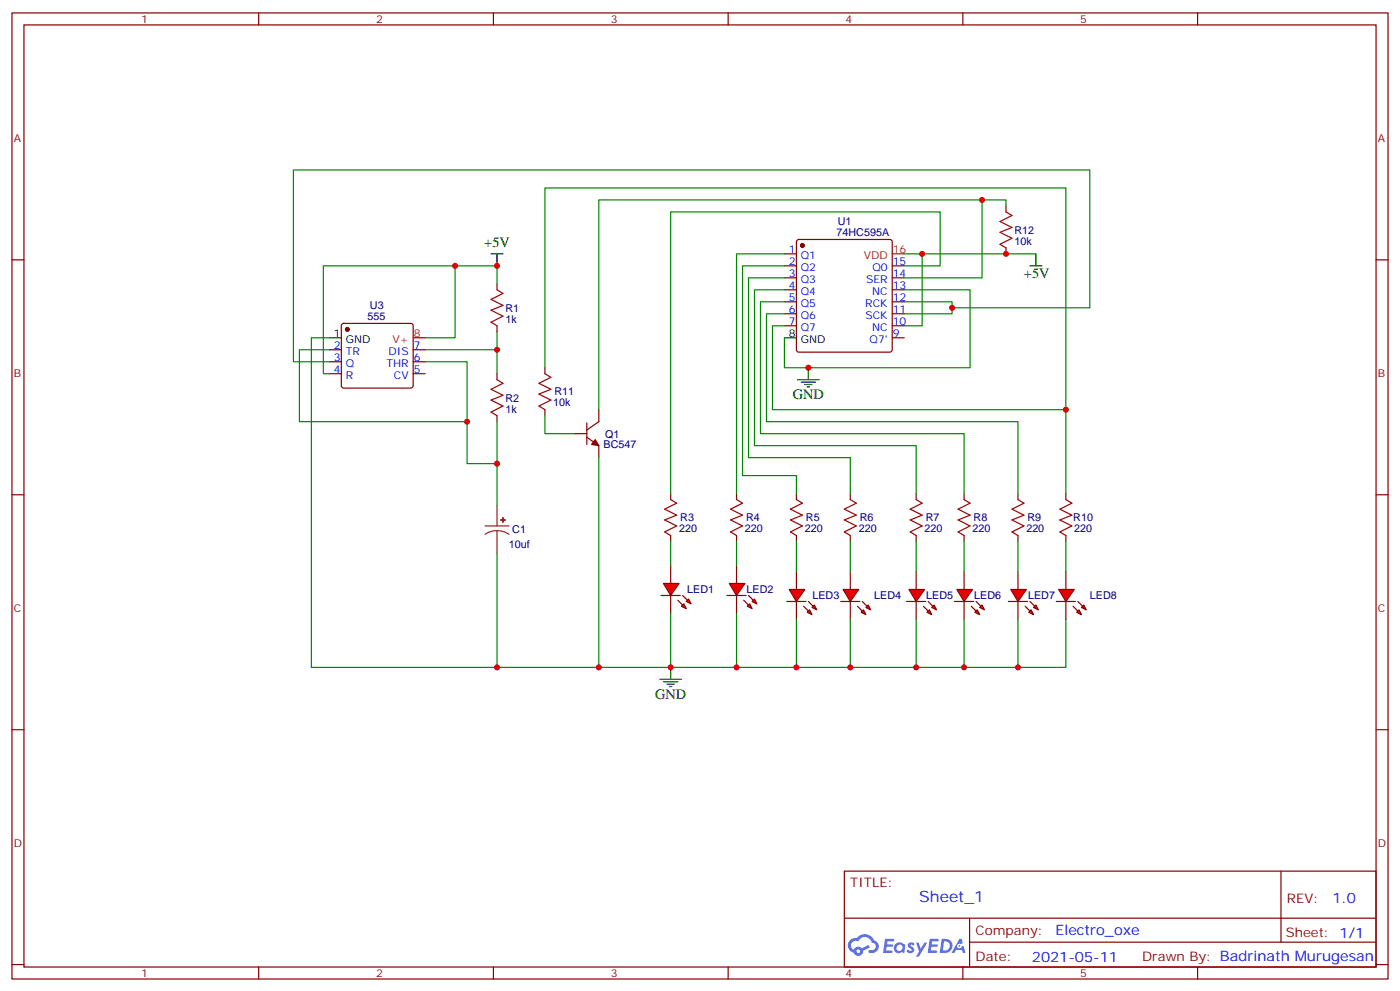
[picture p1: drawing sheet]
<svg xmlns="http://www.w3.org/2000/svg" width="412mm" height="292mm" viewBox="0 0 412 292" stroke-linecap="round" stroke-linejoin="round" font-family="sans-serif">
<g fill="none" stroke="#870000" stroke-width=".35">
<path d="M3.5 3.8h405.4v284.3h-405.4zM7.1 7.3h398.2v277.3h-398.2zM76.2 3.8v3.5M145.3 3.8v3.5M214.5 3.8v3.5M283.6 3.8v3.5M352.8 3.8v3.5M3.5 76.5h3.6M405.3 76.5h3.6M3.5 145.6h3.6M405.3 145.6h3.6M3.5 214.8h3.6"/>
<path d="M405.3 214.8h3.6M248.7 256.4h156.6v28.2h-156.6zM377.3 256.4v20.9M248.7 270.2h156.5M285.6 277.3h119.6M285.6 270.2v14.2M3.5 283.9h3.6M76.2 284.6v3.5M145.3 284.6v3.5M214.5 284.6v3.5M283.6 284.6v3.5M352.8 284.6v3.5"/>
<path d="M405.3 283.9h3.6"/>
</g>
<g fill="#5487ff">
<path d="M267.7 277.6a1.22 1.22 0 0 1 1.7 .2l-.4 .6a.47 .47 0 0 0-.3-.4 .47 .47 0 0 0-.5 .2l.1 .2a1.14 1.14 0 0 1 .8 1.8 1.14 1.14 0 0 1-1.9 0l-.2-.2 .5-.6 .7 .5a.29 .29 0 0 0 .3-.3 .29 .29 0 0 0-.2-.3 1.04 1.04 0 0 1-.6-1.7z"/>
<path d="M260.7 276.3h2.4l.3 .2-.2 .5-1.8 .1-.1 .8h1.5l.3 .4-.3 .4h-1.6l-.2 1.1h1.7l.2 .3-.2 .3-2.6 .1z"/>
<path d="M273.8 276.3h2.4l.3 .2-.1 .5-1.8 .1-.2 .8h1.6l.3 .4-.4 .4h-1.6l-.1 1.1h1.7l.2 .3-.2 .3-2.6 .1z"/>
<path d="M282.6 276.3h.7l.3 1.3-.6 .3a.69 .69 0 0 0-1 .3 .69 .69 0 0 0 .4 .9 .69 .69 0 0 0 .9-.6l.5-.2 .6 2.2h-.8l-.2-.9h-1.8l-.5 .9h-.8z"/>
<path d="M269.8 277.4h.8l.6 1.8 1.1-1.8h.9l-2.6 4.2h-.8l.9-1.5z"/>
<path d="M277.4 276.3l-.6 4.2h1.3a2.11 2.11 0 0 0 2.5-2.1 2.11 2.11 0 0 0-2.5-2.1zM278.1 277.1a1.39 1.39 0 0 1 1.7 1.4 1.39 1.39 0 0 1-1.8 1.3h-.3z"/>
<path d="M263.7 277.9a1.54 1.54 0 0 0-.1 2.2 1.54 1.54 0 0 0 2.2 .1l.6 .3 .3-2.3-.2-.3h-.4a1.49 1.49 0 0 0-2.4 0zM264 278.9a.94 .94 0 0 1 1.8 0 .94 .94 0 0 1-1.8 0z"/>
<path d="M250.4 276.7a2.18 2.18 0 0 0 1.1 3.7 1.44 1.44 0 0 0 1.6 .9 1.44 1.44 0 0 0 1.2-1.4l2-1.1-.5-.7-1.9 1a1.47 1.47 0 0 0-2.4 .4 1.39 1.39 0 0 1-.7-1.9 1.39 1.39 0 0 1 2-.5 2.12 2.12 0 0 1 2.2-1.3 2.12 2.12 0 0 1 1.9 1.7 1.14 1.14 0 0 1 1.1 1.4 1.14 1.14 0 0 1-1.7 .7 .43 .43 0 0 0-.5 .4 .43 .43 0 0 0 .4 .5 1.98 1.98 0 0 0 2.5-1.2 1.98 1.98 0 0 0-1.2-2.6 3.1 3.1 0 0 0-5.3-.6l-.9 .1zM252.3 280a.55 .55 0 0 1 1.1 0 .55 .55 0 0 1-1.1 0z"/>
<circle cx="282.6" cy="278.4" r=".26"/>
</g>
<g fill="#870000" stroke="#870000" stroke-width=".35">
<circle cx="236.4" cy="72.2" r=".53"/>
<circle cx="102.3" cy="96.9" r=".53"/>
</g>
<g fill="none" stroke="#870000" stroke-width=".35">
<path d="M231.1 74.7h3.5M231.1 78.2h3.5M234.8 70.7l.5-.2h26.8l.5 .2 .2 .5v31.7l-.2 .5-.5 .2h-26.8l-.5-.2-.2-.5v-31.7zM262.8 78.2h3.5M100.8 95.4l.4-.2h19.8l.5 .2 .2 .5v17.6l-.2 .5-.5 .2h-19.8l-.5-.2-.2-.5v-17.6zM146.4 83.5v1.8M146.4 95.9v1.7M231.1 81.8h3.5M231.1 85.3h3.5M231.1 88.8h3.5M231.1 92.4h3.5M231.1 95.9h3.5"/>
<path d="M262.8 81.8h3.5M262.8 85.3h3.5M262.8 88.8h3.5M262.8 92.4h3.5M262.8 95.9h3.5M262.8 99.4h3.5M97 102.9h3.5M97 106.5h3.5M97 110h3.5M121.7 102.9h3.5M121.7 106.5h3.5M121.7 110h3.5"/>
<path d="M146.4 110v1.8M160.5 108.2v1.8M146.4 122.3v1.8M160.5 120.6v1.7M197.6 145.3v1.7M197.6 157.6v1.8M217 145.3v1.7M217 157.6v1.8M234.6 145.3v1.7M234.6 157.6v1.8M250.5 145.3v1.7M250.5 157.6v1.8"/>
<path d="M269.9 145.3v1.7M269.9 157.6v1.8M284 145.3v1.7M284 157.6v1.8M299.9 145.3v1.7M299.9 157.6v1.8M314 145.3v1.7M314 157.6v1.8"/>
</g>
<path d="M144.6 74.7h3.6M146.4 74.7v3.5M97 99.4h3.5M231.1 99.4h3.5" fill="none" stroke="#000" stroke-width=".35"/>
<path d="M262.8 74.7h3.5M121.7 99.4h3.5" fill="none" stroke="#f00" stroke-width=".35"/>
<path d="M146.4 97.6v12.4M97 102.9h-8.8v21.2h49.4v-17.6h-12.4M125.2 102.9h21.2M137.6 124.1v12.4h8.8M146.4 124.1v24.7M146.4 162.9v33.5h167.6v-14.1" fill="none" stroke="#008700" stroke-width=".35"/>
<path d="M146.4 85.3l1.8 1.1-3.6 1.7 3.6 1.8-3.6 1.4 3.6 1.8-3.6 1.7 1.8 1.1M146.4 111.8l1.8 1-3.6 1.8 3.6 1.7-3.6 1.5 3.6 1.7-3.6 1.8 1.8 1M160.5 110l1.8 1.1-3.6 1.7 3.6 1.8-3.6 1.4 3.6 1.8-3.6 1.7 1.8 1.1M197.6 147l1.7 1.1-3.5 1.8 3.5 1.7-3.5 1.4 3.5 1.8-3.5 1.8 1.8 1M217 147l1.7 1.1-3.5 1.8 3.5 1.7-3.5 1.4 3.5 1.8-3.5 1.8 1.8 1M234.6 147l1.8 1.1-3.6 1.8 3.6 1.7-3.6 1.4 3.6 1.8-3.6 1.8 1.8 1M250.5 147l1.7 1.1-3.5 1.8 3.5 1.7-3.5 1.4 3.5 1.8-3.5 1.8 1.8 1M269.9 147l1.7 1.1-3.5 1.8 3.5 1.7-3.5 1.4 3.5 1.8-3.5 1.8 1.8 1M284 147l1.8 1.1-3.6 1.8 3.6 1.7-3.6 1.4 3.6 1.8-3.6 1.8 1.8 1M299.9 147l1.7 1.1-3.5 1.8 3.5 1.7-3.5 1.4 3.5 1.8-3.5 1.8 1.8 1M314 147l1.7 1.1-3.5 1.8 3.5 1.7-3.5 1.4 3.5 1.8-3.5 1.8 1.8 1" fill="none" stroke="#a10000" stroke-width=".35"/>
<path d="M142.9 154.8h7M146.4 156.2l-1.8 .2-1.7 .9M146.4 156.2l1.9 .2 1.6 .9M146.4 148.8v6M146.4 156.2v6.7" fill="none" stroke="#8c2424" stroke-width=".35"/>
<g fill="#8c2424" stroke="#8c2424" stroke-width=".35">
<path d="M147.5 153l1.4 .1z"/>
<path d="M148.1 152.3l.1 1.4z"/>
</g>
<g fill="#f00" stroke="#870000" stroke-width=".35">
<path d="M195.4 171.7h4.6l-2.4 3.6z"/>
<path d="M194.7 175.3h5.7z"/>
</g>
<g fill="#870000" stroke="#870000" stroke-width=".35">
<path d="M201.1 175.3l1.4 1.4z"/>
<path d="M199.7 176.7l1.4 1.4z"/>
</g>
<g fill="#f00" stroke="#870000" stroke-width=".35">
<path d="M202.1 177l.7-.7 .8 1.4z"/>
<path d="M200.7 178.4l.7-.7 .7 1.4z"/>
</g>
<path d="M197.6 166.4v5.3M197.6 175.3v5.3" fill="none" stroke="#870000" stroke-width=".35"/>
<g fill="#f00" stroke="#870000" stroke-width=".35">
<path d="M214.8 171.7h4.6l-2.4 3.6z"/>
<path d="M214.1 175.3h5.7z"/>
</g>
<g fill="#870000" stroke="#870000" stroke-width=".35">
<path d="M220.5 175.3l1.4 1.4z"/>
<path d="M219.1 176.7l1.4 1.4z"/>
</g>
<g fill="#f00" stroke="#870000" stroke-width=".35">
<path d="M221.5 177l.7-.7 .8 1.4z"/>
<path d="M220.1 178.4l.7-.7 .7 1.4z"/>
</g>
<path d="M217 166.4v5.3M217 175.3v5.3" fill="none" stroke="#870000" stroke-width=".35"/>
<g fill="#f00" stroke="#870000" stroke-width=".35">
<path d="M232.5 173.5h4.6l-2.5 3.5z"/>
<path d="M231.8 177h5.6z"/>
</g>
<g fill="#870000" stroke="#870000" stroke-width=".35">
<path d="M238.1 177l1.4 1.4z"/>
<path d="M236.7 178.4l1.4 1.4z"/>
</g>
<g fill="#f00" stroke="#870000" stroke-width=".35">
<path d="M239.2 178.8l.7-.7 .7 1.4z"/>
<path d="M237.8 180.2l.7-.7 .7 1.4z"/>
</g>
<path d="M234.6 168.2v5.3M234.6 177v5.3" fill="none" stroke="#870000" stroke-width=".35"/>
<g fill="#f00" stroke="#870000" stroke-width=".35">
<path d="M248.4 173.5h4.5l-2.4 3.5z"/>
<path d="M247.6 177h5.7z"/>
</g>
<g fill="#870000" stroke="#870000" stroke-width=".35">
<path d="M254 177l1.4 1.4z"/>
<path d="M252.6 178.4l1.4 1.4z"/>
</g>
<g fill="#f00" stroke="#870000" stroke-width=".35">
<path d="M255.1 178.8l.7-.7 .7 1.4z"/>
<path d="M253.6 180.2l.8-.7 .7 1.4z"/>
</g>
<path d="M250.5 168.2v5.3M250.5 177v5.3" fill="none" stroke="#870000" stroke-width=".35"/>
<g fill="#f00" stroke="#870000" stroke-width=".35">
<path d="M267.8 173.5h4.5l-2.4 3.5z"/>
<path d="M267.1 177h5.6z"/>
</g>
<g fill="#870000" stroke="#870000" stroke-width=".35">
<path d="M273.4 177l1.4 1.4z"/>
<path d="M272 178.4l1.4 1.4z"/>
</g>
<g fill="#f00" stroke="#870000" stroke-width=".35">
<path d="M275.2 178.1l.7 1.4-1.4-.7z"/>
<path d="M273 180.2l.8-.7 .7 1.4z"/>
</g>
<path d="M269.9 168.2v5.3M269.9 177v5.3" fill="none" stroke="#870000" stroke-width=".35"/>
<g fill="#f00" stroke="#870000" stroke-width=".35">
<path d="M281.9 173.5h4.6l-2.5 3.5z"/>
<path d="M281.2 177h5.6z"/>
</g>
<g fill="#870000" stroke="#870000" stroke-width=".35">
<path d="M287.5 177l1.4 1.4z"/>
<path d="M286.1 178.4l1.4 1.4z"/>
</g>
<g fill="#f00" stroke="#870000" stroke-width=".35">
<path d="M288.6 178.8l.7-.7 .7 1.4z"/>
<path d="M287.9 179.5l.7 1.4-1.4-.7z"/>
</g>
<path d="M284 168.2v5.3M284 177v5.3" fill="none" stroke="#870000" stroke-width=".35"/>
<g fill="#f00" stroke="#870000" stroke-width=".35">
<path d="M297.7 173.5h4.6l-2.4 3.5z"/>
<path d="M297 177h5.7z"/>
</g>
<g fill="#870000" stroke="#870000" stroke-width=".35">
<path d="M303.4 177l1.4 1.4z"/>
<path d="M302 178.4l1.4 1.4z"/>
</g>
<g fill="#f00" stroke="#870000" stroke-width=".35">
<path d="M304.4 178.8l.8-.7 .7 1.4z"/>
<path d="M303.7 179.5l.7 1.4-1.4-.7z"/>
</g>
<path d="M299.9 168.2v5.3M299.9 177v5.3" fill="none" stroke="#870000" stroke-width=".35"/>
<g fill="#f00" stroke="#870000" stroke-width=".35">
<path d="M311.9 173.5h4.5l-2.4 3.5z"/>
<path d="M311.1 177h5.7z"/>
</g>
<g fill="#870000" stroke="#870000" stroke-width=".35">
<path d="M317.5 177l1.4 1.4z"/>
<path d="M316.1 178.4l1.4 1.4z"/>
</g>
<g fill="#f00" stroke="#870000" stroke-width=".35">
<path d="M318.6 178.8l.7-.7 .7 1.4z"/>
<path d="M317.1 180.2l.8-.7 .7 1.4z"/>
</g>
<path d="M296.3 60.6v1.8M296.3 73v1.7M169.3 127.6h3.6M172.9 128.7l3.5 2.5v3.5M172.9 124.5v6.3M176.4 120.6v3.5l-3.5 2.5M314 168.2v5.3M314 177v5.3" fill="none" stroke="#870000" stroke-width=".35"/>
<g fill="none" stroke="#008700" stroke-width=".35">
<path d="M289.3 58.8h7v1.8M134.1 78.2v21.2h-8.9M231.1 74.7h-14.1v70.6M231.1 78.2h-12.4v61.8h15.9v5.3M266.3 78.2h10.6v-15.8h-79.3v82.9M266.3 74.7h38.9M271.6 74.7v21.2h-5.3M97 99.4h-5.3v97h54.7M146.4 83.5v-5.3h-51.2v31.8h1.8M231.1 81.8h-10.6v52.9h30v10.6M231.1 85.3h-8.9v45.9h47.7v14.1M231.1 88.8h-7.1v38.8h60v17.7"/>
<path d="M231.1 92.4h-5.3v31.7h74.1v21.2M231.1 95.9h-3.6v24.7h86.5v24.7M266.3 85.3h19.5v22.9h-54.7v-8.8M266.3 88.8h14.2v1.8h40.5v-40.6h-234.6v56.5h10.6M266.3 81.8h23v-23h-112.9v61.8M280.5 90.6v1.8h-14.2M160.5 108.2v-52.9h153.5v65.3M160.5 122.3v5.3h8.8M176.4 134.7v61.7M197.6 159.4v7M217 159.4v7M234.6 159.4v8.8"/>
<path d="M250.5 159.4v8.8M269.9 159.4v8.8M284 159.4v8.8M299.9 159.4v8.8M314 159.4v8.8M197.6 180.6v15.8M217 180.6v15.8M234.6 182.3v14.1M250.5 182.3v14.1M269.9 182.3v14.1M284 182.3v14.1M299.9 182.3v14.1"/>
</g>
<path d="M303.4 78.2h3.5M305.2 74.7v3.5M234.9 111.8h6.4M236 112.5h4.2M237.1 113.2h2.1M237.8 113.9h.7M238.1 108.2v3.6M194.4 200h6.3M197.6 196.4v3.6M195.4 200.7h4.3M196.5 201.4h2.1M197.2 202.1h.7" fill="none" stroke="#000" stroke-width=".35"/>
<path d="M175.3 129.4l1.1 1.8-2.1-.4z" fill="#870000" stroke="#870000" stroke-width=".35"/>
<path d="M296.3 62.4l1.8 1-3.5 1.8 3.5 1.8-3.5 1.4 3.5 1.7-3.5 1.8 1.7 1.1" fill="none" stroke="#a10000" stroke-width=".35"/>
<g fill="#c00">
<circle cx="146.4" cy="102.9" r=".88"/>
<circle cx="137.6" cy="124.1" r=".88"/>
<circle cx="146.4" cy="136.5" r=".88"/>
<circle cx="197.6" cy="196.4" r=".88"/>
<circle cx="314" cy="120.6" r=".88"/>
<circle cx="176.4" cy="196.4" r=".88"/>
<circle cx="146.4" cy="196.4" r=".88"/>
<circle cx="134.1" cy="78.2" r=".88"/>
<circle cx="217" cy="196.4" r=".88"/>
<circle cx="234.6" cy="196.4" r=".88"/>
<circle cx="250.5" cy="196.4" r=".88"/>
<circle cx="284" cy="196.4" r=".88"/>
<circle cx="299.9" cy="196.4" r=".88"/>
<circle cx="269.9" cy="196.4" r=".88"/>
<circle cx="238.1" cy="108.2" r=".88"/>
<circle cx="280.5" cy="90.6" r=".88"/>
<circle cx="289.3" cy="58.8" r=".88"/>
<circle cx="271.6" cy="74.7" r=".88"/>
<circle cx="296.3" cy="74.7" r=".88"/>
<circle cx="146.4" cy="78.2" r=".88"/>
</g>
<text font-size="4.6" fill="#00f" x="270.8" y="265.4">Sheet_1</text>
<g font-size="4.2">
<text x="142.6" y="72.6">+5V</text>
<text x="301.6" y="81.8">+5V</text>
<text x="233.5" y="117.4">GND</text>
<text x="193" y="205.6">GND</text>
</g>
<g font-size="4.2" fill="#00f">
<text x="392.5" y="265.7">1.0</text>
<text x="310.9" y="275.2">Electro_oxe</text>
<text x="304" y="283">2021-05-11</text>
</g>
<g font-size="3.9" fill="#800">
<text x="250.5" y="261">TITLE:</text>
<text x="379.1" y="265.7">REV:</text>
<text x="287.4" y="275.2">Company:</text>
<text x="378.7" y="275.8">Sheet: 1/1</text>
<text x="287.4" y="282.9">Date:</text>
<text x="336.4" y="282.9">Drawn By: Badrinath Murugesan</text>
</g>
<g font-size="3.2" fill="#800">
<text x="41.6" y="6.8">1</text>
<text x="110.8" y="6.8">2</text>
<text x="179.9" y="6.8">3</text>
<text x="249.1" y="6.8">4</text>
<text x="318.2" y="6.8">5</text>
<text x="4.1" y="41.9">A</text>
<text x="405.9" y="41.9">A</text>
<text x="4.1" y="111.1">B</text>
<text x="405.9" y="111.1">B</text>
<text x="4.1" y="180.2">C</text>
<text x="405.9" y="180.2">C</text>
<text x="4.1" y="249.3">D</text>
<text x="405.9" y="249.3">D</text>
<text x="41.6" y="287.6">1</text>
<text x="110.8" y="287.6">2</text>
<text x="179.9" y="287.6">3</text>
<text x="249.1" y="287.6">4</text>
<text x="318.2" y="287.6">5</text>
</g>
<g font-size="3.2" fill="#000080">
<text x="246.4" y="69.4">74HC595A</text>
<text x="246.8" y="66.3">U1</text>
<text x="298.8" y="68.8">R12</text>
<text x="298.8" y="72">10k</text>
<text x="108.3" y="94.1">555</text>
<text x="109" y="91">U3</text>
<text x="148.9" y="95">1k</text>
<text x="148.9" y="91.7">R1</text>
<text x="148.9" y="118.2">R2</text>
<text x="163" y="119.5">10k</text>
<text x="163.3" y="116.3">R11</text>
<text x="148.9" y="121.4">1k</text>
<text x="177.8" y="131.8">BC547</text>
<text x="178.3" y="128.8">Q1</text>
<text x="200.4" y="153.4">R3</text>
<text x="219.8" y="153.4">R4</text>
<text x="237.4" y="153.4">R5</text>
<text x="253.3" y="153.4">R6</text>
<text x="272.7" y="153.4">R7</text>
<text x="286.8" y="153.4">R8</text>
<text x="302.7" y="153.4">R9</text>
<text x="316.2" y="153.5">R10</text>
<text x="149.9" y="161.1">10uf</text>
<text x="150.9" y="157">C1</text>
<text x="200" y="156.6">220</text>
<text x="219.4" y="156.6">220</text>
<text x="237.1" y="156.6">220</text>
<text x="252.9" y="156.6">220</text>
<text x="272.3" y="156.6">220</text>
<text x="286.5" y="156.6">220</text>
<text x="302.3" y="156.6">220</text>
<text x="316.4" y="156.6">220</text>
<text x="202.5" y="174.7">LED1</text>
<text x="219.9" y="174.6">LED2</text>
<text x="239.3" y="176.3">LED3</text>
<text x="257.5" y="176.3">LED4</text>
<text x="272.8" y="176.3">LED5</text>
<text x="287" y="176.3">LED6</text>
<text x="302.8" y="176.3">LED7</text>
<text x="321" y="176.3">LED8</text>
</g>
<g font-size="3.2" fill="#00f">
<text x="232.4" y="74.4">1</text>
<text x="232.4" y="77.9">2</text>
<text x="235.9" y="76.1">Q1</text>
<text x="263" y="77.9">15</text>
<text x="232.4" y="81.4">3</text>
<text x="235.9" y="79.7">Q2</text>
<text x="235.9" y="83.2">Q3</text>
<text x="255.1" y="83.2">SER</text>
<text x="257" y="79.7">Q0</text>
<text x="263" y="81.4">14</text>
<text x="232.4" y="84.9">4</text>
<text x="232.4" y="88.5">5</text>
<text x="235.9" y="86.7">Q4</text>
<text x="256.9" y="86.7">NC</text>
<text x="263" y="88.5">12</text>
<text x="263" y="84.9">13</text>
<text x="232.4" y="92">6</text>
<text x="232.4" y="95.5">7</text>
<text x="235.9" y="90.2">Q5</text>
<text x="235.9" y="93.8">Q6</text>
<text x="254.9" y="90.2">RCK</text>
<text x="254.9" y="93.8">SCK</text>
<text x="263" y="95.5">10</text>
<text x="263" y="92">11</text>
<text x="235.9" y="97.3">Q7</text>
<text x="256.1" y="100.8">Q7'</text>
<text x="256.9" y="97.3">NC</text>
<text x="263" y="99.1">9</text>
<text x="98.4" y="102.6">2</text>
<text x="98.4" y="106.1">3</text>
<text x="101.8" y="104.4">TR</text>
<text x="101.8" y="107.9">Q</text>
<text x="113.9" y="107.9">THR</text>
<text x="114.5" y="104.4">DIS</text>
<text x="121.9" y="106.1">6</text>
<text x="121.9" y="102.6">7</text>
<text x="98.4" y="109.6">4</text>
<text x="101.8" y="111.4">R</text>
<text x="116" y="111.4">CV</text>
<text x="121.9" y="109.6">5</text>
</g>
<g font-size="3.2" fill="#f00">
<text x="254.5" y="76.1">VDD</text>
<text x="263" y="74.4">16</text>
<text x="115.6" y="100.8">V+</text>
<text x="121.9" y="99.1">8</text>
</g>
<g font-size="3.2">
<text x="98.4" y="99.1">1</text>
<text x="101.8" y="100.8">GND</text>
<text x="232.4" y="99.1">8</text>
<text x="235.9" y="100.8">GND</text>
</g>
</svg>
